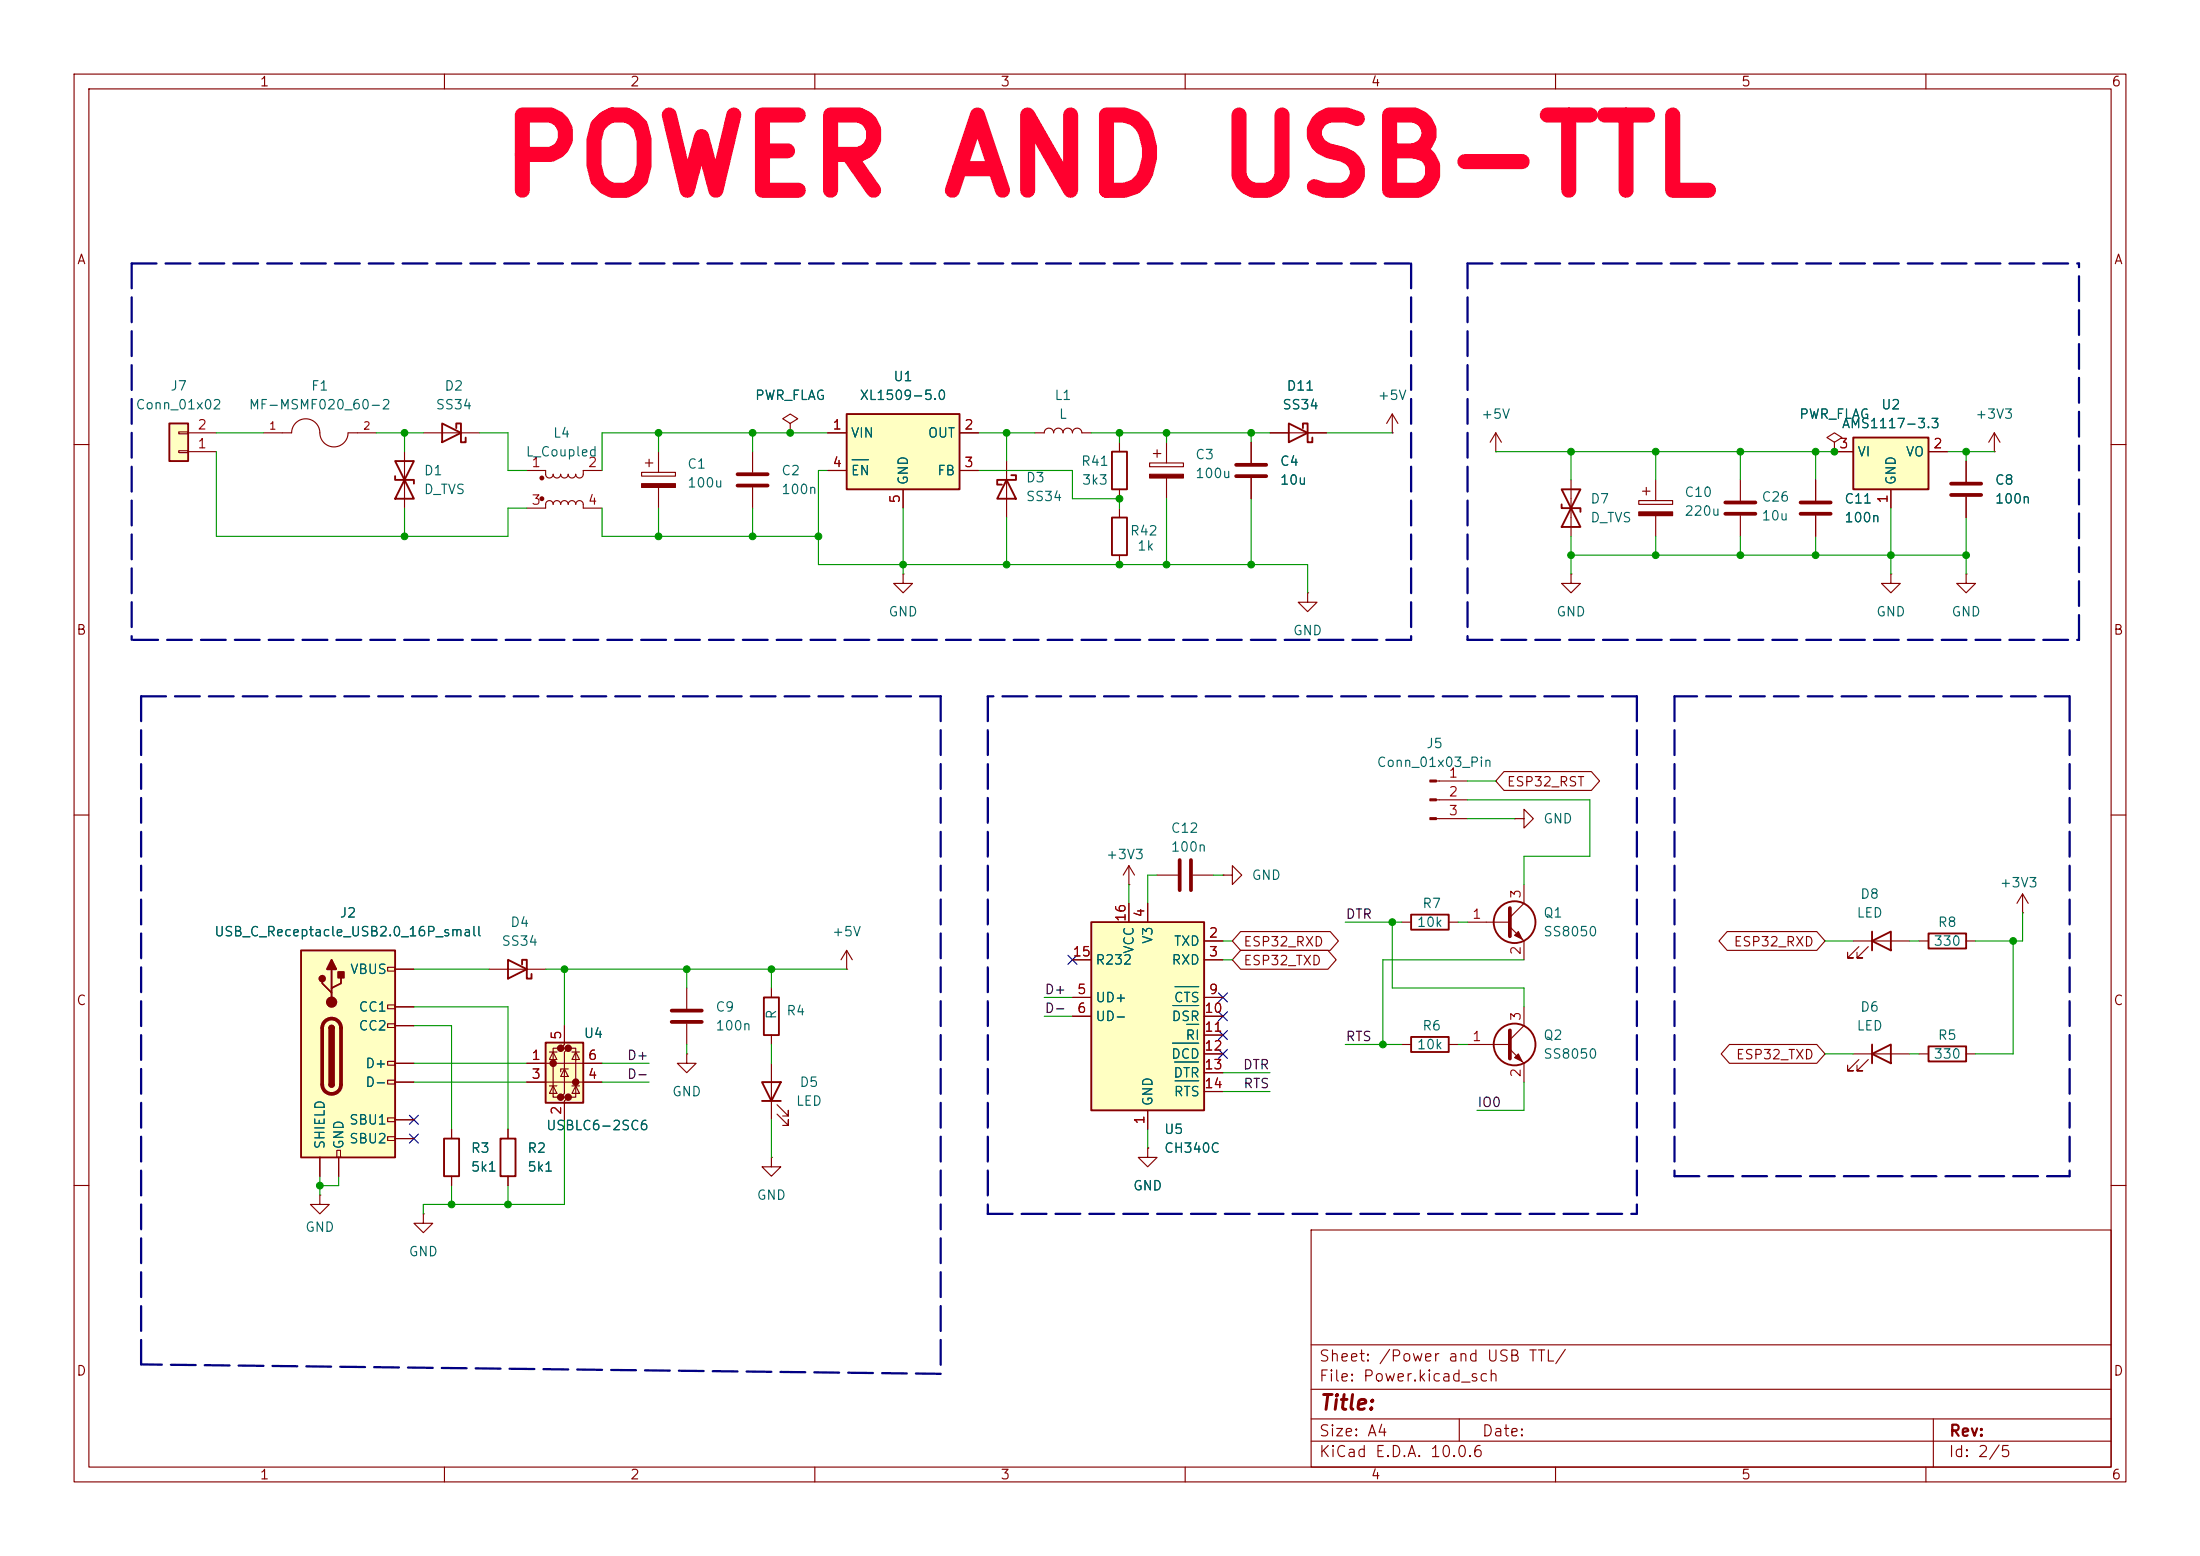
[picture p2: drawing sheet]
<svg xmlns="http://www.w3.org/2000/svg" width="297mm" height="210mm" viewBox="0 0 297 210" stroke-linecap="round" stroke-linejoin="round" font-family="sans-serif">
<g fill="none" stroke="#840000" stroke-width=".15">
<path d="M10 10h277v190h-277zM12 12h273v186h-273zM60 10v2M110 10v2M160 10v2M210 10v2M260 10v2M201.9 58.4l-.7 1.3M201.9 58.4l.8 1.3M201.9 58.4v2.6M269.2 58.4l-.7 1.3M269.2 58.4l.8 1.3"/>
<path d="M269.2 58.4v2.6M10 60h2M201.9 61h.1M245.1 64.8v2.8M245.1 69.6v2.8M255.3 77.5v1.2h1.2l-1.2 1.3-1.3-1.3h1.3M255.3 77.5h.1M269.2 61h.1M285 60h2M10 110h2M285 110h2M154.9 154.9v1.3h1.3l-1.3 1.3-1.2-1.3h1.2"/>
<path d="M154.9 154.9h.1M10 160h2M57.1 163.8v1.3h1.3l-1.3 1.3-1.2-1.3h1.2M57.1 163.8h.1M177 166h108v32h-108zM285 160h2M60 198v2M110 198v2M160 198v2M177 194.5h108M177 191.5h108M177 187.5h108"/>
<path d="M177 181.5h108M197 191.5v3M210 198v2M260 198v2M261 191.5v6.5"/>
</g>
<path d="M243.1 67.8h4M243.1 69.3h4" fill="none" stroke="#840000" stroke-width=".51"/>
<path d="M22.9 57.2h2.5v5h-2.5z" fill="#ffffc2"/>
<path d="M22.9 57.2h2.5v5h-2.5zM59.7 57.2l2.5 1.2-2.5 1.3zM61.6 57.8v-.6h.6v2.5h.7v-.6M53.3 62.2h2.6l-2.6 5.1h2.6zM53.3 64.3v.5h2.6v.5" fill="none" stroke="#840000" stroke-width=".25"/>
<g fill="none" stroke="#840000" stroke-width=".15">
<path d="M24.1 58.3h1.3v.2h-1.3zM25.4 58.4h3.8M35.6 58.4h3.8a1.93 1.93 0 0 1 2.1-1.9 1.93 1.93 0 0 1 1.7 2.3 1.9 1.9 0 0 0 2.1 1.5 1.9 1.9 0 0 0 1.7-1.9h3.8M57.1 58.4h7.7M24.1 60.8h1.3v.3h-1.3zM25.4 61h3.8M54.6 61v7.6M265.4 62.2v2.8M265.4 67.1v2.8M114.3 130.8h.1M114.3 128.3l-.8 1.2M114.3 128.3l.8 1.2"/>
<path d="M114.3 128.3v2.5"/>
</g>
<path d="M263.4 65.3h4.1M263.4 66.8h4.1" fill="none" stroke="#840000" stroke-width=".51"/>
<path d="M147.3 124.5h15.3v25.4h-15.3z" fill="#ffffc2"/>
<path d="M174 57.2l2.5 1.2-2.5 1.3zM175.9 57.8v-.6h.6v2.5h.7v-.6M135.9 64.8l1.3 2.5h-2.6zM136.5 64.1h.7v.7h-2.6v.6h.7M150.1 69.9h2v5h-2zM150.1 61h2v5h-2zM210.8 66h2.6l-2.6 5.1h2.6zM210.8 68.1v.5h2.6v.5M147.3 124.5h15.3v25.4h-15.3zM190.5 140h5.1v2h-5.1z" fill="none" stroke="#840000" stroke-width=".25"/>
<g fill="none" stroke="#840000" stroke-width=".15">
<path d="M151.1 59.7v1.3M157.5 59.7v2.8M168.9 59.7v2.8M171.4 58.4h7.7M71.1 63.5h2.6v.5a.51 .51 0 0 0 .5 .5 .51 .51 0 0 0 .5-.5 .51 .51 0 0 0 .5 .5 .51 .51 0 0 0 .5-.5 .51 .51 0 0 0 .5 .5 .51 .51 0 0 0 .5-.5 .51 .51 0 0 0 .5 .5 .51 .51 0 0 0 .5-.5 .51 .51 0 0 0 .5 .5 .51 .51 0 0 0 .5-.5v-.5h2.6M71.1 68.6h2.6v-.5a.51 .51 0 0 1 .5-.5 .51 .51 0 0 1 .5 .5 .51 .51 0 0 1 .5-.5 .51 .51 0 0 1 .5 .5 .51 .51 0 0 1 .5-.5 .51 .51 0 0 1 .5 .5 .51 .51 0 0 1 .5-.5 .51 .51 0 0 1 .5 .5 .51 .51 0 0 1 .5-.5 .51 .51 0 0 1 .5 .5v.5h2.6M86.6 63.8h4.6v.5h-4.6zM87.1 62.5h1M87.6 62v1M88.9 61v2.8M88.9 65.8v2.8M135.9 62.2v7.7"/>
<path d="M151.1 66v1.3M151.1 68.6v1.3M151.1 74.9v1.3M155.2 62.5h4.6v.5h-4.6zM155.7 61.2h1M156.2 60.7v1M157.5 64.5v2.8M168.9 64.5v2.8M212.1 64.8v7.6M221.2 67.6h4.6v.5h-4.6zM221.7 66.3h1.1M222.2 65.8v1"/>
<path d="M223.5 64.8v2.8M223.5 69.6v2.8M234.9 64.8v2.8M234.9 69.6v2.8M265.4 77.5v1.2h1.3l-1.3 1.3-1.2-1.3h1.2M265.4 77.5h.1M176.5 80v1.3h1.3l-1.3 1.3-1.2-1.3h1.2M176.5 80h.1M152.4 119.4h.1M152.4 116.8v2.6M152.4 116.8l-.8 1.3M152.4 116.8l.8 1.3"/>
<path d="M156.2 118.1h2.8M161 118.1h2.8M165.1 118.1h1.3v-1.3l1.2 1.3-1.2 1.3v-1.3M165.1 118.1h.1M193.9 105.4h4.2M193.9 108h4.2M193.9 110.5h4.2M204.5 110.5h1.2v-1.3l1.3 1.3-1.3 1.3v-1.3M204.5 110.5h.1M144.8 129.5h2.5M144.8 134.6h2.5M144.8 137.2h2.5"/>
<path d="M152.4 121.9v2.6M154.9 121.9v2.6M162.6 127h2.5M162.6 129.5h2.5M162.6 134.6h2.5M162.6 137.2h2.5M162.6 139.7h2.5M92.7 142.2v1.3h1.3l-1.3 1.3-1.3-1.3h1.3M92.7 142.2h.1M154.9 149.9v2.5M162.6 142.2h2.5M162.6 144.8h2.5"/>
<path d="M162.6 147.3h2.5M189.2 141h1.3M195.6 141h1.2"/>
</g>
<path d="M158.3 135.7h3.5M158.6 133.2h3.2M160.2 138.3h1.6M158.3 140.8h3.5M158.6 143.3h3.2M158.6 145.9h3.2" fill="none" stroke="#006464" stroke-width=".15"/>
<path d="M166.9 62.7h4M166.9 64.3h4M232.9 67.8h4.1M232.9 69.3h4.1M159.3 116.1v4M160.8 116.1v4" fill="none" stroke="#840000" stroke-width=".51"/>
<g fill="#840000" stroke="#840000" stroke-width=".15">
<path d="M221.2 69.1h4.6v.5h-4.6z"/>
<path d="M86.6 65.3h4.6v.5h-4.6z"/>
<path d="M155.2 64h4.6v.5h-4.6z"/>
<path d="M193 105.3h.9v.2h-.9z"/>
<path d="M193 107.8h.9v.3h-.9z"/>
<path d="M193 110.4h.9v.2h-.9z"/>
<circle cx="73.2" cy="64.5" r=".25"/>
<circle cx="73.2" cy="67.3" r=".25"/>
</g>
<path d="M114.3 55.9h15.2v10.1h-15.2z" fill="#ffffc2"/>
<g fill="none" stroke="#840000" stroke-width=".25">
<path d="M114.3 55.9h15.2v10.1h-15.2zM190.5 123.4h5.1v2.1h-5.1z"/>
<circle cx="204.5" cy="141" r="2.82"/>
</g>
<g fill="none" stroke="#840000" stroke-width=".15">
<path d="M106.7 57.2l1-.7-1-.6-1 .6 1 .7v1.2M106.7 58.4h.1M111.8 58.4h2.5M129.5 58.4h2.6M139.7 58.4h1.3a.64 .64 0 0 1 .6-.6 .64 .64 0 0 1 .6 .6 .64 .64 0 0 1 .7-.6 .64 .64 0 0 1 .6 .6 .64 .64 0 0 1 .6-.6 .64 .64 0 0 1 .7 .6 .64 .64 0 0 1 .6-.6 .64 .64 0 0 1 .6 .6h1.3M101.6 61v2.8M101.6 65.8v2.8M111.8 63.5h2.5M121.9 66v2.6M129.5 63.5h2.6M189.2 124.5h1.3M195.6 124.5h1.2"/>
<path d="M205.7 135.9v2.5l-1.9 1.9M198.1 141h5.7M203.8 141.6l1.9 1.9v2.6"/>
</g>
<path d="M115 62.1h2.3" fill="none" stroke="#006464" stroke-width=".15"/>
<path d="M99.6 64h4M99.6 65.5h4M203.8 139.1v3.8" fill="none" stroke="#840000" stroke-width=".51"/>
<path d="M204.5 142.7l.5-.5 .5 1.1z" fill="#840000" stroke="#840000" stroke-width=".15"/>
<path d="M40.6 128.3h12.7v27.9h-12.7z" fill="#ffffc2"/>
<g fill="none" stroke="#840000" stroke-width=".15">
<path d="M188 58.4h.1M188 55.9l-.8 1.3M188 55.9l.7 1.3M188 55.9v2.5M121.9 77.5v1.2h1.3l-1.3 1.3-1.3-1.3h1.3M121.9 77.5h.1M205.7 119.4v2.5l-1.9 1.9M52.3 130.6h1v.5h-1zM52.3 135.6h1v.5h-1zM52.3 138.2h1v.5h-1zM53.3 130.8h2.6M53.3 135.9h2.6"/>
<path d="M53.3 138.4h2.6M66 130.8h7.7M104.1 133.4v1.2M104.1 139.7v1.3M198.1 124.5h5.7M203.8 125.1l1.9 1.9v2.5M43.2 156.2v2.6M45.5 155.3h.5v.9h-.5zM45.7 156.2v2.6M52.3 153.4h1v.5h-1zM52.3 143.3h1v.5h-1zM52.3 145.8h1v.5h-1z"/>
<path d="M52.3 150.9h1v.5h-1zM53.3 143.5h2.6M53.3 146.1h2.6M53.3 151.1h2.6M53.3 153.7h2.6M61 152.4v1.3M61 158.8v1.2M68.6 152.4v1.3M68.6 158.8v1.2M104.1 156.2v1.3h1.3l-1.3 1.3-1.2-1.3h1.2M104.1 156.2h.1M104.1 143.5v7.6"/>
<path d="M104.9 150.4l1.5 1.5v-.8v.8h-.7M104.9 149.1l1.5 1.5v-.7v.7h-.7M259.1 142.2h1.2M265.4 142.2h1.3M43.2 161.3v1.3h1.2l-1.2 1.2-1.3-1.2h1.3M43.2 161.3h.1"/>
</g>
<g fill="none" stroke="#840000" stroke-width=".25">
<path d="M40.6 128.3h12.7v27.9h-12.7zM43.5 132.1v.6l1.3 1.3v.6M44.4 138.7l.1-.2 .3-.1 .2 .1 .1 .2M44.8 130.8v2.6M46 131.4v1.3l-1.2 .7v.6M68.6 129.5l2.5 1.3-2.5 1.3zM70.5 130.2v-.7h.6v2.6h.7v-.7M103.1 134.6h2.1v5.1h-2.1zM44.4 146.4l.1 .2 .3 .1 .2-.1 .1-.2M59.9 153.7h2.1v5.1h-2.1zM67.6 153.7h2v5.1h-2zM102.9 146.1h2.5l-1.3 2.5z"/>
<path d="M102.9 148.6h2.5M260.3 141.2h5.1v2.1h-5.1z"/>
<circle cx="204.5" cy="124.5" r="2.82"/>
</g>
<g fill="#840000" stroke="#840000" stroke-width=".25">
<path d="M44.8 129.5l.6 1.3h-1.3z"/>
<path d="M44.4 138.7h.7v7.7h-.7z"/>
<path d="M44.5 138.5l.4-.1 .2 .3h-.7z"/>
<path d="M44.4 146.4h.7l-.1 .2-.2 .1-.3-.1z"/>
<path d="M45.7 131.2h.7v.8h-.7z"/>
<circle cx="43.5" cy="132.1" r=".38"/>
<circle cx="44.8" cy="135.3" r=".63"/>
</g>
<path d="M43.9 137.8a1.27 1.27 0 0 1 1.4-.2 1.27 1.27 0 0 1 .7 1.1v7.7a1.27 1.27 0 0 1-1.2 1.2 1.27 1.27 0 0 1-1.3-1.2v-7.8l.1-.4zM203.8 122.6v3.8" fill="none" stroke="#840000" stroke-width=".51"/>
<path d="M205 125.7l.5 1-1-.5z" fill="#840000" stroke="#840000" stroke-width=".15"/>
<path d="M73.7 140.7h5v8.1h-5z" fill="#ffffc2"/>
<g fill="#840000" stroke="#840000" stroke-width=".51">
<circle cx="74.7" cy="143.5" r=".25"/>
<circle cx="75.7" cy="141.5" r=".25"/>
<circle cx="75.7" cy="148.1" r=".25"/>
<circle cx="76.7" cy="141.5" r=".25"/>
<circle cx="76.7" cy="148.1" r=".25"/>
<circle cx="77.7" cy="146" r=".25"/>
</g>
<g fill="none" stroke="#840000" stroke-width=".15">
<path d="M212.1 77.5v1.2h1.3l-1.3 1.3-1.3-1.3h1.3M212.1 77.5h.1M76.2 138.4v2.6l-.5 .5h1l-.5 .5v5.6l-.5 .5h1l-.5 .5v2.5M92.7 133.4v2.7M92.7 138.2v2.8M250.2 127h7.6M251 127.8l-1.6 1.5h.8h-.8v-.8M252.2 127.8l-1.5 1.5h.8h-.8v-.8M259.1 127h1.2M265.4 127h1.3M273 123.2h.1M273 120.7l-.7 1.2"/>
<path d="M273 120.7l.8 1.2M273 120.7v2.5M71.1 143.5h10.2M71.1 146.1h10.2M74.2 146.6h1M74.2 142h1M74.7 142l.5 1h-1zM74.7 146.6l.5 1h-1zM75.7 141.5h-1v6.6h1M76.2 144.3l.5 1h-1zM76.7 144.3h-1v.4M76.7 141.5h1v6.6h-1"/>
<path d="M77.2 146.6h1M77.2 142h1M77.7 142l.5 1h-1zM77.7 146.6l.5 1h-1zM250.2 142.2h7.6M251 143l-1.6 1.5h.8h-.8v-.7M252.2 143l-1.5 1.5h.8h-.8v-.7"/>
</g>
<path d="M252.7 127l2.6-1.3v2.6zM252.7 125.7v2.6M260.3 126h5.1v2h-5.1zM73.7 140.7h5v8.1h-5zM252.7 142.2l2.6-1.2v2.5zM252.7 141v2.5" fill="none" stroke="#840000" stroke-width=".25"/>
<path d="M90.7 136.4h4M90.7 137.9h4" fill="none" stroke="#840000" stroke-width=".51"/>
<path d="M250.2 59.1h10.1v6.9h-10.1z" fill="#ffffc2"/>
<path d="M250.2 59.1h10.1v6.9h-10.1z" fill="none" stroke="#840000" stroke-width=".25"/>
<g fill="none" stroke="#840000" stroke-width=".15">
<path d="M106.7 58.4h.1M111.8 58.4h2.5M129.5 58.4h2.6M168.9 59.7v2.8M171.4 58.4h2.6M176.5 58.4h2.6M247.6 59.7l1.1-.6-1.1-.7-1 .7 1 .6v1.3M111.8 63.5h2.5M121.9 66v2.6M129.5 63.5h2.6M168.9 64.5v2.8M245.1 64.8v2.8"/>
<path d="M245.1 69.6v2.8M247.6 61h.1M247.6 61h2.6M255.3 66v2.6M260.3 61h2.6M265.4 62.2v2.8M265.4 67.1v2.8M203 104.1h11.8l1.1 1.3-1.1 1.3h-11.8l-1.1-1.3zM53.3 130.8h2.6M53.3 135.9h2.6M53.3 138.4h2.6M76.2 138.4v2.6"/>
<path d="M144.8 129.5h2.5M144.8 134.6h2.5M144.8 137.2h2.5M152.4 121.9v2.6M154.9 121.9v2.6M162.6 127h2.5M162.6 129.5h2.5M162.6 134.6h2.5M162.6 137.2h2.5M162.6 139.7h2.5M167.5 125.7h12.1l1.1 1.3-1.1 1.3h-12.1l-1.1-1.3zM167.5 128.3h11.8l1.1 1.2-1.1 1.3h-11.8l-1.1-1.3z"/>
<path d="M233.2 125.7h12.1l1.1 1.3-1.1 1.3h-12.1l-1.1-1.3zM43.2 156.2v2.6M45.7 156.2v2.6M53.3 143.5h2.6M53.3 146.1h2.6M53.3 151.1h2.6M53.3 153.7h2.6M61 152.4v1.3M61 158.8v1.2M68.6 152.4v1.3M68.6 158.8v1.2M71.1 143.5h2.6"/>
<path d="M71.1 146.1h2.6M76.2 148.6v2.5M78.7 143.5h2.6M78.7 146.1h2.6M154.9 154.9h.1M154.9 149.9v2.5M162.6 142.2h2.5M162.6 144.8h2.5M162.6 147.3h2.5M233.5 141h11.8l1.1 1.2-1.1 1.3h-11.8l-1.1-1.3z"/>
</g>
<g fill="none" stroke="#000084" stroke-width=".3" stroke-dasharray="3.4 1.2">
<path d="M17.8 35.6v50.8M17.8 35.6h172.7M190.5 35.6v50.8M198.1 35.6h82.6M198.1 35.6v50.8M19 94v90.2M19 94h108M127 94v91.4M133.3 94v69.8M190.5 86.4h-172.7M198.1 86.4h82.6M221 94h-87.7"/>
<path d="M221 94v69.8M226.1 94v64.8M279.4 94h-53.3M279.4 94v64.8M280.7 86.4v-50.8M226.1 158.8h53.3M133.3 163.8h87.7M127 185.4l-108-1.2"/>
</g>
<g fill="none" stroke="#009600" stroke-width=".15">
<path d="M29.2 58.4h6.4M50.8 58.4h6.3M54.6 58.4v2.6M64.8 58.4h3.8v5.1h2.5M88.9 58.4v2.6M101.6 58.4v2.6M111.8 58.4h-30.5v5.1M132.1 58.4h7.6M135.9 58.4v3.8M147.3 58.4h24.1M151.1 58.4v1.3M157.5 58.4v1.3"/>
<path d="M168.9 58.4v1.3M179.1 58.4h8.9M29.2 61v11.4h39.4v-3.8h2.5M54.6 68.6v3.8M81.3 68.6v3.8h29.2M88.9 68.6v3.8M101.6 68.6v3.8M111.8 63.5h-1.3v12.7h66v3.8M121.9 68.6v8.9M132.1 63.5h12.7v3.8h6.3v1.3M135.9 69.9v6.3M157.5 67.3v8.9"/>
<path d="M168.9 67.3v8.9M201.9 61h45.7M212.1 74.9h53.3M212.1 61v3.8M212.1 72.4v5.1M223.5 61v3.8M223.5 72.4v2.5M234.9 61v3.8M234.9 72.4v2.5M245.1 61v3.8M245.1 72.4v2.5M255.3 68.6v8.9"/>
<path d="M262.9 61h6.3M265.4 61v1.2M265.4 69.9v7.6M152.4 119.4v2.5M156.2 118.1h-1.3v3.8M163.8 118.1h1.3M198.1 108h16.5v7.6h-8.9v3.8M198.1 105.4h3.8M198.1 110.5h6.4M55.9 135.9h12.7v16.5M55.9 130.8h10.1M55.9 138.4h5.1v14"/>
<path d="M73.7 130.8h40.6M76.2 130.8v7.6M92.7 130.8v2.6M104.1 130.8v2.6M141 134.6h3.8M141 137.2h3.8M165.1 129.5h1.3M165.1 127h1.3M181.6 124.5h7.6M188 124.5v8.9h17.7v2.5M196.8 124.5h1.3M205.7 129.5h-19v11.5"/>
<path d="M246.4 127h3.8M257.8 127h1.3M271.8 127v15.2h-5.1M273 123.2v3.8h-6.3M43.2 158.8v2.5M45.7 158.8v1.2h-2.5M55.9 146.1h15.2M55.9 143.5h15.2M76.2 151.1v11.5h-19.1v1.2M81.3 146.1h6.3M81.3 143.5h6.3M92.7 141v1.2"/>
<path d="M104.1 141v2.5M104.1 151.1v5.1M154.9 152.4v2.5M165.1 144.8h6.3M165.1 147.3h6.3M181.6 141h7.6M196.8 141h1.3M205.7 146.1v3.8h-6.3M246.4 142.2h3.8M257.8 142.2h1.3M61 160v2.6M68.6 160v2.6"/>
</g>
<g fill="none" stroke="#000084" stroke-width=".15">
<path d="M144.2 128.9l1.2 1.2M145.4 128.9l-1.2 1.2M164.5 134l1.2 1.2M164.5 136.6l1.2 1.2M164.5 139.1l1.2 1.2M165.7 134l-1.2 1.2M165.7 136.6l-1.2 1.2M165.7 139.1l-1.2 1.2M55.3 150.5l1.2 1.2M55.3 153.1l1.2 1.2M56.5 150.5l-1.2 1.2M56.5 153.1l-1.2 1.2"/>
<path d="M164.5 141.6l1.2 1.2M165.7 141.6l-1.2 1.2"/>
</g>
<path d="M115 62.1h2.3M158.3 135.7h3.5M158.6 133.2h3.2M160.2 138.3h1.6M158.3 140.8h3.5M158.6 143.3h3.2M158.6 145.9h3.2" fill="none" stroke="#006464" stroke-width=".15"/>
<g fill="#009600" stroke="#009600" stroke-width=".14">
<circle cx="88.9" cy="72.4" r=".46"/>
<circle cx="88.9" cy="58.4" r=".46"/>
<circle cx="54.6" cy="58.4" r=".46"/>
<circle cx="54.6" cy="72.4" r=".46"/>
<circle cx="135.9" cy="58.4" r=".46"/>
<circle cx="110.5" cy="72.4" r=".46"/>
<circle cx="121.9" cy="76.2" r=".46"/>
<circle cx="157.5" cy="76.2" r=".46"/>
<circle cx="151.1" cy="67.3" r=".46"/>
<circle cx="157.5" cy="58.4" r=".46"/>
<circle cx="101.6" cy="72.4" r=".46"/>
<circle cx="101.6" cy="58.4" r=".46"/>
<circle cx="106.7" cy="58.4" r=".46"/>
<circle cx="151.1" cy="76.2" r=".46"/>
<circle cx="68.6" cy="162.6" r=".46"/>
<circle cx="135.9" cy="76.2" r=".46"/>
<circle cx="92.7" cy="130.8" r=".46"/>
<circle cx="104.1" cy="130.8" r=".46"/>
<circle cx="61" cy="162.6" r=".46"/>
<circle cx="76.2" cy="130.8" r=".46"/>
<circle cx="43.2" cy="160" r=".46"/>
<circle cx="245.1" cy="74.9" r=".46"/>
<circle cx="234.9" cy="74.9" r=".46"/>
<circle cx="271.8" cy="127" r=".46"/>
<circle cx="265.4" cy="74.9" r=".46"/>
<circle cx="255.3" cy="74.9" r=".46"/>
<circle cx="265.4" cy="61" r=".46"/>
<circle cx="247.6" cy="61" r=".46"/>
<circle cx="223.5" cy="74.9" r=".46"/>
<circle cx="234.9" cy="61" r=".46"/>
<circle cx="245.1" cy="61" r=".46"/>
<circle cx="223.5" cy="61" r=".46"/>
<circle cx="212.1" cy="61" r=".46"/>
<circle cx="168.9" cy="58.4" r=".46"/>
<circle cx="151.1" cy="58.4" r=".46"/>
<circle cx="168.9" cy="76.2" r=".46"/>
<circle cx="212.1" cy="74.9" r=".46"/>
<circle cx="186.7" cy="141" r=".46"/>
<circle cx="188" cy="124.5" r=".46"/>
</g>
<text font-size="10.2" fill="#ff002e" x="67.1" y="28.8">POWER AND USB-TTL</text>
<text font-size="2" fill="#840000" x="178" y="190.8">Title:</text>
<g font-size="1.5" fill="#840000">
<text x="178" y="184.1">Sheet: /Power and USB TTL/</text>
<text x="178" y="186.8">File: Power.kicad_sch</text>
<text x="178" y="197">KiCad E.D.A. 10.0.6</text>
<text x="178" y="194.2">Size: A4</text>
<text x="200" y="194.2">Date:</text>
<text x="263" y="197">Id: 2/5</text>
<text x="263" y="194.2">Rev:</text>
</g>
<g font-size="1.3" fill="#840000">
<text x="35" y="12">1</text>
<text x="85" y="12">2</text>
<text x="135" y="12">3</text>
<text x="185" y="12">4</text>
<text x="235" y="12">5</text>
<text x="285" y="12">6</text>
<text x="10.3" y="36">A</text>
<text x="285.3" y="36">A</text>
<text x="10.2" y="86">B</text>
<text x="285.2" y="86">B</text>
<text x="203.3" y="106.5">ESP32_RST</text>
<text x="167.8" y="128.1">ESP32_RXD</text>
<text x="167.8" y="130.6">ESP32_TXD</text>
<text x="234" y="128.1">ESP32_RXD</text>
<text x="10.2" y="136">C</text>
<text x="285.2" y="136">C</text>
<text x="234.3" y="143.3">ESP32_TXD</text>
<text x="10.2" y="186">D</text>
<text x="285.2" y="186">D</text>
<text x="35" y="200">1</text>
<text x="85" y="200">2</text>
<text x="135" y="200">3</text>
<text x="185" y="200">4</text>
<text x="235" y="200">5</text>
<text x="285" y="200">6</text>
</g>
<g font-size="1.3" fill="#006464">
<text x="22.9" y="53">J7</text>
<text x="41.9" y="53">F1</text>
<text x="59.9" y="53">D2</text>
<text x="120.5" y="51.8">U1</text>
<text x="173.6" y="53">D11</text>
<text x="18.2" y="55.6">Conn_01x02</text>
<text x="33.5" y="55.6">MF-MSMF020_60-2</text>
<text x="58.7" y="55.6">SS34</text>
<text x="74.6" y="59.4">L4</text>
<text x="101.8" y="54.3">PWR_FLAG</text>
<text x="114.8" y="59.4">VIN</text>
<text x="116" y="54.3">XL1509-5.0</text>
<text x="125.2" y="59.4">OUT</text>
<text x="142.3" y="54.3">L1</text>
<text x="142.9" y="56.8">L</text>
<text x="173" y="55.6">SS34</text>
<text x="185.9" y="54.3">+5V</text>
<text x="199.9" y="56.8">+5V</text>
<text x="242.8" y="56.8">PWR_FLAG</text>
<text x="248.6" y="58.1">AMS1117-3.3</text>
<text x="253.9" y="55.6">U2</text>
<text x="266.6" y="56.8">+3V3</text>
<text x="57.1" y="64.5">D1</text>
<text x="70.9" y="61.9">L_Coupled</text>
<text x="92.7" y="63.6">C1</text>
<text x="105.4" y="64.5">C2</text>
<text x="114.8" y="64.5">EN</text>
<text x="122.9" y="65.6" transform="rotate(-90 122.9 65.6)">GND</text>
<text x="126.4" y="64.5">FB</text>
<text x="138.4" y="65.4">D3</text>
<text x="145.9" y="63.2">R41</text>
<text x="146" y="65.7">3k3</text>
<text x="161.3" y="62.3">C3</text>
<text x="161.3" y="64.8">100u</text>
<text x="172.7" y="63.2">C4</text>
<text x="172.7" y="65.7">10u</text>
<text x="250.7" y="61.9">VI</text>
<text x="256.2" y="65.6" transform="rotate(-90 256.2 65.6)">GND</text>
<text x="257.2" y="61.9">VO</text>
<text x="269.2" y="65.7">C8</text>
<text x="57.1" y="67">D_TVS</text>
<text x="92.7" y="66.1">100u</text>
<text x="105.4" y="67">100n</text>
<text x="138.4" y="68">SS34</text>
<text x="214.6" y="68.3">D7</text>
<text x="214.6" y="70.8">D_TVS</text>
<text x="227.3" y="67.4">C10</text>
<text x="227.3" y="69.9">220u</text>
<text x="237.7" y="68">C26</text>
<text x="237.7" y="70.6">10u</text>
<text x="248.9" y="68.3">C11</text>
<text x="248.9" y="70.8">100n</text>
<text x="269.2" y="68.3">100n</text>
<text x="152.5" y="72.6">R42</text>
<text x="153.4" y="74.6">1k</text>
<text x="119.9" y="83.5">GND</text>
<text x="210" y="83.5">GND</text>
<text x="253.2" y="83.5">GND</text>
<text x="263.4" y="83.5">GND</text>
<text x="174.5" y="86.1">GND</text>
<text x="192.5" y="101.3">J5</text>
<text x="185.8" y="103.8">Conn_01x03_Pin</text>
<text x="158" y="112.7">C12</text>
<text x="208.3" y="111.5">GND</text>
<text x="149.2" y="116.3">+3V3</text>
<text x="158" y="115.3">100n</text>
<text x="168.9" y="119.1">GND</text>
<text x="45.8" y="124.2">J2</text>
<text x="68.8" y="125.4">D4</text>
<text x="191.2" y="125.4">10k</text>
<text x="191.9" y="122.9">R7</text>
<text x="208.3" y="124.2">Q1</text>
<text x="250.6" y="124.2">LED</text>
<text x="251" y="121.6">D8</text>
<text x="261.5" y="125.4">R8</text>
<text x="269.9" y="120.1">+3V3</text>
<text x="28.8" y="126.7">USB_C_Receptacle_USB2.0_16P_small</text>
<text x="47.2" y="131.8">VBUS</text>
<text x="67.6" y="128">SS34</text>
<text x="112.2" y="126.7">+5V</text>
<text x="147.8" y="130.5">R232</text>
<text x="153.4" y="128.8" transform="rotate(-90 153.4 128.8)">VCC</text>
<text x="155.9" y="127.5" transform="rotate(-90 155.9 127.5)">V3</text>
<text x="158.1" y="130.5">RXD</text>
<text x="158.4" y="128">TXD</text>
<text x="208.3" y="126.7">SS8050</text>
<text x="260.9" y="128">330</text>
<text x="48.3" y="136.9">CC1</text>
<text x="96.5" y="136.9">C9</text>
<text x="105.1" y="137.7" transform="rotate(-90 105.1 137.7)">R</text>
<text x="106.1" y="137.4">R4</text>
<text x="147.8" y="135.6">UD+</text>
<text x="158.4" y="135.6">CTS</text>
<text x="251" y="136.9">D6</text>
<text x="48.3" y="139.4">CC2</text>
<text x="78.7" y="140.4">U4</text>
<text x="96.5" y="139.4">100n</text>
<text x="147.8" y="138.1">UD-</text>
<text x="158" y="143.2">DCD</text>
<text x="158.1" y="138.1">DSR</text>
<text x="160" y="140.7">RI</text>
<text x="191.2" y="141.9">10k</text>
<text x="191.9" y="139.4">R6</text>
<text x="208.3" y="140.7">Q2</text>
<text x="208.3" y="143.2">SS8050</text>
<text x="250.6" y="139.4">LED</text>
<text x="260.9" y="143.2">330</text>
<text x="261.5" y="140.7">R5</text>
<text x="49.2" y="144.5">D+</text>
<text x="49.2" y="147">D-</text>
<text x="90.6" y="148.3">GND</text>
<text x="107.4" y="149.6">LED</text>
<text x="107.9" y="147">D5</text>
<text x="155.9" y="149.4" transform="rotate(-90 155.9 149.4)">GND</text>
<text x="158.3" y="145.7">DTR</text>
<text x="158.4" y="148.3">RTS</text>
<text x="44.1" y="155.2" transform="rotate(-90 44.1 155.2)">SHIELD</text>
<text x="46.7" y="155.2" transform="rotate(-90 46.7 155.2)">GND</text>
<text x="47.1" y="152.1">SBU1</text>
<text x="47.1" y="154.6">SBU2</text>
<text x="63.5" y="155.9">R3</text>
<text x="71.1" y="155.9">R2</text>
<text x="73.6" y="152.9">USBLC6-2SC6</text>
<text x="157.1" y="153.4">U5</text>
<text x="157.1" y="155.9">CH340C</text>
<text x="63.5" y="158.4">5k1</text>
<text x="71.1" y="158.4">5k1</text>
<text x="152.9" y="161">GND</text>
<text x="41.1" y="166.6">GND</text>
<text x="102.1" y="162.3">GND</text>
<text x="55.1" y="169.9">GND</text>
</g>
<g font-size="1.3" fill="#a90000">
<text x="26.6" y="58.3">2</text>
<text x="112.3" y="58.3">1</text>
<text x="130.1" y="58.3">2</text>
<text x="26.6" y="60.8">1</text>
<text x="71.7" y="63.4">1</text>
<text x="79.3" y="63.4">2</text>
<text x="112.3" y="63.4">4</text>
<text x="130.1" y="63.4">3</text>
<text x="248.2" y="60.8">3</text>
<text x="260.9" y="60.8">2</text>
<text x="71.7" y="68.4">3</text>
<text x="79.3" y="68.4">4</text>
<text x="121.8" y="68" transform="rotate(-90 121.8 68)">5</text>
<text x="255.1" y="68" transform="rotate(-90 255.1 68)">1</text>
<text x="195.5" y="105.3">1</text>
<text x="195.5" y="107.8">2</text>
<text x="195.5" y="110.4">3</text>
<text x="152.3" y="124.5" transform="rotate(-90 152.3 124.5)">16</text>
<text x="154.8" y="123.9" transform="rotate(-90 154.8 123.9)">4</text>
<text x="198.7" y="124.3">1</text>
<text x="205.6" y="121.4" transform="rotate(-90 205.6 121.4)">3</text>
<text x="144.7" y="129.4">15</text>
<text x="163.1" y="126.9">2</text>
<text x="163.1" y="129.4">3</text>
<text x="205.6" y="129" transform="rotate(-90 205.6 129)">2</text>
<text x="145.3" y="134.5">5</text>
<text x="145.3" y="137">6</text>
<text x="162.5" y="137">10</text>
<text x="163.1" y="134.5">9</text>
<text x="205.6" y="137.9" transform="rotate(-90 205.6 137.9)">3</text>
<text x="71.7" y="143.4">1</text>
<text x="76.1" y="140.4" transform="rotate(-90 76.1 140.4)">5</text>
<text x="79.3" y="143.4">6</text>
<text x="162.5" y="139.6">11</text>
<text x="162.5" y="142.1">12</text>
<text x="198.7" y="140.8">1</text>
<text x="71.7" y="145.9">3</text>
<text x="79.3" y="145.9">4</text>
<text x="162.5" y="144.6">13</text>
<text x="162.5" y="147.2">14</text>
<text x="205.6" y="145.5" transform="rotate(-90 205.6 145.5)">2</text>
<text x="76.1" y="150.6" transform="rotate(-90 76.1 150.6)">2</text>
<text x="154.8" y="151.9" transform="rotate(-90 154.8 151.9)">1</text>
</g>
<g font-size="1.3" fill="#0f0f0f">
<text x="181.6" y="124.3">DTR</text>
<text x="140.9" y="137">D-</text>
<text x="140.9" y="134.5">D+</text>
<text x="84.6" y="143.4">D+</text>
<text x="181.6" y="140.8">RTS</text>
<text x="84.6" y="145.9">D-</text>
<text x="167.7" y="144.7">DTR</text>
<text x="167.8" y="147.2">RTS</text>
<text x="199.4" y="149.7">IO0</text>
</g>
<g font-size="1" fill="#a90000">
<text x="36.2" y="58.2">1</text>
<text x="48.9" y="58.2">2</text>
</g>
</svg>
